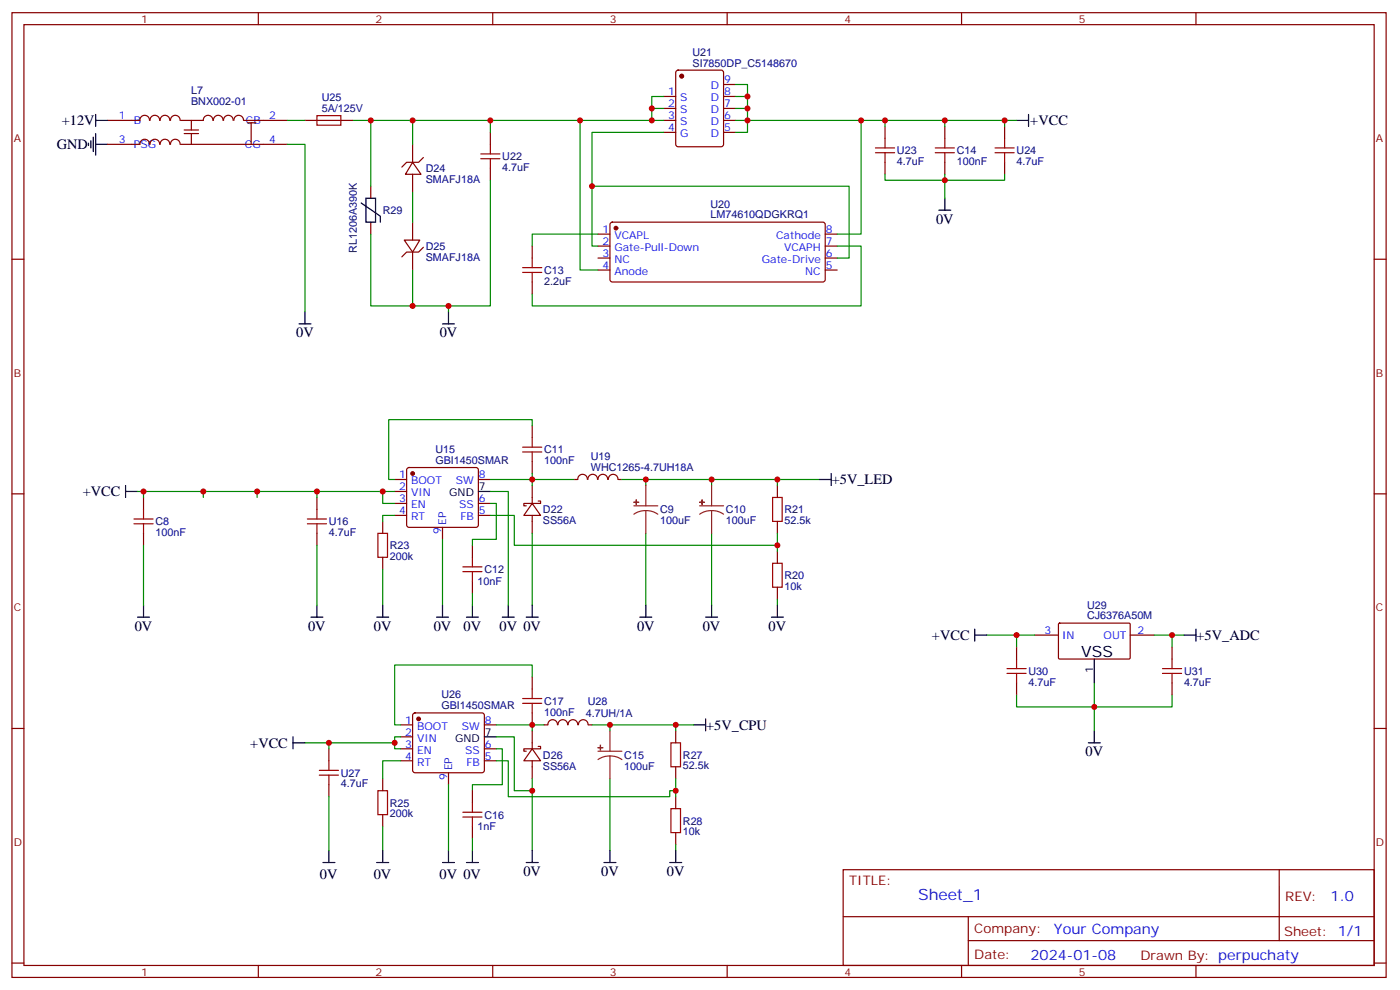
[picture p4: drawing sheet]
<svg xmlns="http://www.w3.org/2000/svg" width="413mm" height="292mm" viewBox="0 0 413 292" stroke-linecap="round" stroke-linejoin="round" font-family="sans-serif">
<g fill="none" stroke="#870000" stroke-width=".35">
<path d="M3.5 3.7h405.4v284.4h-405.4zM7.1 7.3h398.2v277.3h-398.2zM76.2 3.7v3.6M145.3 3.7v3.6M214.5 3.7v3.6M283.6 3.7v3.6M352.8 3.7v3.6M31.7 35.5h9.6a1.41 1.41 0 0 1 1.4-1.5 1.41 1.41 0 0 1 1.4 1.5M44.3 35.5a1.41 1.41 0 0 1 1.4-1.5 1.41 1.41 0 0 1 1.4 1.5M47.3 35.5a1.41 1.41 0 0 1 1.4-1.5 1.41 1.41 0 0 1 1.4 1.5M50.3 35.5a1.41 1.41 0 0 1 1.4-1.5 1.41 1.41 0 0 1 1.4 1.5M53.3 35.5h6.7a1.41 1.41 0 0 1 1.4-1.5 1.41 1.41 0 0 1 1.4 1.5"/>
<path d="M54.3 39.4h4.3M54.3 38.3h4.3M56.4 35.5v2.8M56.4 39.4v3.1M63 35.5a1.41 1.41 0 0 1 1.4-1.5 1.41 1.41 0 0 1 1.4 1.5M66 35.5a1.41 1.41 0 0 1 1.4-1.5 1.41 1.41 0 0 1 1.4 1.5M69 35.5a1.41 1.41 0 0 1 1.4-1.5 1.41 1.41 0 0 1 1.4 1.5M72 35.5h12.7M73 36.2h2.5M74.1 36.2v6.3M90 35.5h14.1M144.6 39v3.5"/>
<path d="M195.8 28.4h3.5M195.8 32h3.5M195.8 35.5h3.5M195.8 39h3.5M199.6 20.9l.4-.2h12.7l.7 .4v21.4l-.4 .7-13 .1-.6-.5-.1-21.4zM213.4 24.9h3.6M213.4 28.4h3.6M213.4 32h3.6M213.4 35.5h3.6M213.4 39h3.6M261.1 37.3v3.5M278.7 37.3v3.5"/>
<path d="M296.3 37.3v3.5M31.7 42.5h9.6a1.41 1.41 0 0 1 1.4-1.5 1.41 1.41 0 0 1 1.4 1.5M44.3 42.5a1.41 1.41 0 0 1 1.4-1.5 1.41 1.41 0 0 1 1.4 1.5M47.3 42.5a1.41 1.41 0 0 1 1.4-1.5 1.41 1.41 0 0 1 1.4 1.5M50.3 42.5a1.41 1.41 0 0 1 1.4-1.5 1.41 1.41 0 0 1 1.4 1.5M53.3 42.5h31.4M109.4 54.9v3.5M121.7 47.8l2.5 3.6h-4.6zM121.7 42.5v5.3M121.7 51.4v5.3M124.9 46.4l-1.4 1.4h-3.6l-1.4 1.4M144.6 49.6v3.5"/>
<path d="M261.1 47.8v3.6M278.7 47.8v3.6M296.3 47.8v3.6M3.5 76.4h3.6M109.4 65.5v3.5M119.2 70.8h4.6l-2.1 3.5zM121.7 65.5v5.3M121.7 74.3v5.3M124.9 72.9l-1.4 1.4h-3.6l-1.4 1.4M157 72.5v3.6M176.4 69h3.5M176.4 72.5h3.5"/>
<path d="M176.4 76.1h3.5M176.4 79.6h3.5M180.2 65.7l.4-.2h62.4l.4 .7v16.5l-.7 .4-62.4-.1-.4-.6v-16.2zM243.4 69h3.5M243.4 72.5h3.5M243.4 76.1h3.5M243.4 79.6h3.5M405.3 76.4h3.6M157 83.1v3.5M120.2 138l.4-.2h19.8l.5 .2 .2 .5v16.2l-.2 .5-.5 .2h-19.8l-.4-.2-.3-.5v-16.2zM157 125.4v3.6M157 136v3.6"/>
<path d="M3.5 145.6h3.6M42.3 146.6v3.5M42.3 157.2v3.5M93.5 146.6v3.5M93.5 157.2v3.5M112.9 153.7v3.5M116.4 141.3h3.5M116.4 144.9h3.5M116.4 148.4h3.5M116.4 151.9h3.5M130.5 155.4v3.6M141.1 141.3h3.5"/>
<path d="M141.1 148.4h3.5M141.1 151.9h3.5M157 148.4l2.5 3.5h-5zM157 143.1v5.3M157 151.9v5.3M158.7 147.7h.8v.7h-5v.7h.7M173.2 141.3a1.41 1.41 0 0 0-1.4-1.5 1.41 1.41 0 0 0-1.4 1.5h-1.1M173.4 141.3a1.41 1.41 0 0 1 1.4-1.5 1.41 1.41 0 0 1 1.4 1.5M176.4 141.3a1.41 1.41 0 0 1 1.4-1.5 1.41 1.41 0 0 1 1.4 1.5M179.5 141.3a1.41 1.41 0 0 1 1.4-1.5 1.41 1.41 0 0 1 1.4 1.5M182.4 141.3h1M229.3 143.1v3.5"/>
<path d="M229.3 153.7v3.5M405.3 145.6h3.6M112.9 164.3v3.5M139.3 160.7v3.6M139.3 171.3v3.5M229.3 162.5v3.5M229.3 173.1v3.5M157 199.5v3.6M299.9 190.7v3.5M305.2 187.2h7M312.3 183.8l.3-.1h20.6l.2 .3-.1 10.1-.3 .1h-20.6l-.2-.3zM333.4 187.2h7"/>
<path d="M345.7 190.7v3.5M3.5 214.7h3.6M118.2 213.6h3.5M118.2 217.2h3.5M121.9 210.3l.5-.2h19.8l.5 .2 .2 .5v16.2l-.3 .5-.4 .3h-19.8l-.5-.3-.2-.5v-16.2zM142.9 213.6h3.5M157 210.1v3.5M157 215.4v5.3M158.7 220h.8v.7h-5v.7h.7M160.5 213.6h1.1M161.6 213.6a1.41 1.41 0 0 1 1.4-1.5 1.41 1.41 0 0 1 1.4 1.5M164.6 213.6a1.41 1.41 0 0 1 1.4-1.5 1.41 1.41 0 0 1 1.4 1.5"/>
<path d="M167.6 213.6a1.41 1.41 0 0 1 1.4-1.5 1.41 1.41 0 0 1 1.4 1.5M170.6 213.6a1.41 1.41 0 0 1 1.4-1.5 1.41 1.41 0 0 1 1.4 1.5M173.6 213.6h1M199.3 215.4v3.5M299.9 201.3v3.5M345.7 201.3v3.5M405.3 214.7h3.6M97 220.7v3.5M97 231.3v3.5M112.9 229.5v3.5M118.2 220.7h3.5M118.2 224.2h3.5"/>
<path d="M132.3 227.8v3.5M139.3 233v3.6M142.9 220.7h3.5M142.9 224.2h3.5M157 220.7l2.5 3.5h-5zM157 224.2v5.3M199.3 226v3.5M199.3 234.8v3.5M112.9 240.1v3.5M139.3 243.6v3.6M199.3 245.4v3.5M248.7 256.3h156.6v28.3h-156.6z"/>
<path d="M377.3 256.4v20.8M248.7 270.2h156.5M285.6 277.2h119.6M285.6 270.2v14.1M3.5 283.8h3.6M76.2 284.6v3.5M145.3 284.6v3.5M214.5 284.6v3.5M283.6 284.6v3.5M352.8 284.6v3.5M405.3 283.8h3.6"/>
</g>
<g fill="none" stroke="#000" stroke-width=".35">
<path d="M28.2 33.7v3.6M28.2 39.4v6.3M28.2 35.5h3.5M299.9 35.5h3.5M303.4 33.7v3.6M26.1 42.2v.7M26.8 41.5v2.1M27.5 40.4v4.3M28.2 42.5h3.5M106.5 59.8l5.7 3.9v1.8M107.9 58.4h2.9v7.1h-2.9zM278.7 58.4v3.5"/>
<path d="M276.9 61.9h3.6M88.2 95.5h3.5M90 91.9v3.6M130.5 95.5h3.6M132.3 91.9v3.6M245.2 139.6v3.5M37 144.9h3.6M37 143.1v3.5M141.1 144.9h3.5M241.7 141.3h3.5M42.3 178.4v3.5M93.5 178.4v3.5"/>
<path d="M112.9 178.4v3.5M130.5 178.4v3.5M139.3 178.4v3.5M149.9 178.4v3.5M157 178.4v3.5M190.5 178.4v3.5M209.9 178.4v3.5M229.3 178.4v3.5M40.6 181.9h3.5M91.7 181.9h3.5M111.1 181.9h3.6M128.8 181.9h3.5"/>
<path d="M137.6 181.9h3.5M148.2 181.9h3.5M155.2 181.9h3.5M188.7 181.9h3.6M208.1 181.9h3.6M227.5 181.9h3.6M287.5 187.2h3.5M287.5 185.4v3.5M322.8 194.2v7.1M349.2 187.2h3.6M352.8 185.4v3.5M86.4 218.9h3.6"/>
<path d="M86.4 217.2v3.5M142.9 217.2h3.5M204.6 213.6h3.5M208.1 211.9v3.5M321 218.9h3.6M322.8 215.4v3.5M95.2 254.2h3.6M97 250.7v3.5M111.1 254.2h3.6M112.9 250.7v3.5M130.5 254.2h3.6M132.3 250.7v3.5"/>
<path d="M137.6 254.2h3.5M139.3 250.7v3.5M155.2 254.2h3.5M157 250.7v3.5M178.2 254.2h3.5M179.9 250.7v3.5M197.6 254.2h3.5M199.3 250.7v3.5"/>
</g>
<g fill="#870000" stroke="#870000" stroke-width=".35">
<circle cx="121.7" cy="139.6" r=".53"/>
<circle cx="181.7" cy="67.2" r=".53"/>
<circle cx="201.1" cy="22.4" r=".53"/>
<circle cx="123.5" cy="211.9" r=".53"/>
</g>
<g fill="none" stroke="#a10000" stroke-width=".35">
<path d="M93.5 34.1h7v2.8h-7zM141.8 46.8h5.7M141.8 45.4h5.7M144.6 42.5v2.9M144.6 46.8v2.8M258.2 45h5.7M258.2 43.6h5.7M261.1 40.8v2.8M261.1 45v2.8M275.9 45h5.6M275.9 43.6h5.6M278.7 40.8v2.8"/>
<path d="M278.7 45v2.8M293.5 45h5.7M293.5 43.6h5.7M296.3 40.8v2.8M296.3 45v2.8M154.2 78.9h5.6M157 76.1v2.8M154.2 80.3h5.6M157 80.3v2.8M154.2 131.8h5.6M154.2 133.2h5.6M157 129v2.8"/>
<path d="M157 133.2v2.8M39.5 154.4h5.7M39.5 153h5.7M42.3 150.1v2.9M42.3 154.4v2.8M90.7 154.4h5.6M90.7 153h5.6M93.5 150.1v2.9M93.5 154.4v2.8M111.5 157.2h2.8v7.1h-2.8zM227.9 146.6h2.8v7.1h-2.8zM136.5 168.5h5.7"/>
<path d="M136.5 167.1h5.7M139.3 164.3v2.8M139.3 168.5v2.8M227.9 166h2.8v7.1h-2.8zM297 198.5h5.7M297 197.1h5.7M299.9 194.2v2.9M299.9 198.5v2.8M342.9 198.5h5.6M342.9 197.1h5.6M345.7 194.2v2.9M345.7 198.5v2.8"/>
<path d="M154.2 205.9h5.6M154.2 207.3h5.6M157 203.1v2.8M157 207.3v2.8M197.9 218.9h2.8v7.1h-2.8zM94.2 228.5h5.6M94.2 227h5.6M97 224.2v2.8M97 228.5v2.8M111.5 233h2.8v7.1h-2.8zM136.5 239.4h5.7M139.3 236.6v2.8"/>
<path d="M197.9 238.3h2.8v7.1h-2.8zM136.5 240.8h5.7M139.3 240.8v2.8"/>
</g>
<g fill="none" stroke="#008700" stroke-width=".35">
<path d="M84.7 35.5h5.3M104.1 35.5h91.7M109.4 35.5v19.4M121.7 35.5v7M144.6 35.5v3.5M171.1 35.5v44.1h5.3M195.8 32h-3.5v3.5M195.8 28.4h-3.5v3.6M195.8 39h-21.2v33.5h1.8M217 24.9h3.5v14.1h-3.5M217 35.5h37v33.5h-7.1M217 32h3.5"/>
<path d="M217 28.4h3.5M254 35.5h7.1v1.8M261.1 35.5h17.6v1.8M278.7 35.5h17.6v1.8M296.3 35.5h3.6M84.7 42.5h5.3v49.4M121.7 56.7v8.8M144.6 53.1v37.1h-22.9v-10.6M174.6 54.9h75.9v21.2h-3.6M261.1 51.4v1.7h35.2v-1.7M278.7 51.4v7M109.4 69v21.2h12.3"/>
<path d="M176.4 69h-19.4v3.5M246.9 72.5h7.1v17.7h-97v-3.6M132.3 90.2v1.7M157 125.4v-1.7h-42.3v17.6h1.7M157 139.6v1.7h12.3M40.6 144.9h72.3M42.3 144.9v1.7M60 144.9v1.7M75.8 144.9v1.7M93.5 144.9v1.7M116.4 151.9h-3.5v1.8M116.4 144.9h-3.5v3.5h3.5"/>
<path d="M130.5 159v19.4M144.6 141.3h12.4v1.8M144.6 151.9h7.1v8.8h77.6M144.6 148.4h1.8v10.6h-7.1v1.7M144.6 144.9h5.3v33.5M157 157.2v21.2M183.4 141.3h7.1v1.8M190.5 141.3h19.4v1.8M190.5 157.2v21.2M209.9 141.3h19.4v1.8M209.9 157.2v21.2M229.3 157.2v5.3"/>
<path d="M229.3 141.3h12.4M42.3 160.7v17.7M93.5 160.7v17.7M112.9 167.8v10.6M139.3 174.8v3.6M229.3 176.6v1.8M157 199.5v-3.5h-40.6v17.6h1.8M291 187.2h8.9M305.2 187.2h-5.3v3.5M340.4 187.2h5.3v3.5M345.7 187.2h3.5M90 218.9h7"/>
<path d="M116.4 218.9v1.8h1.8M118.2 217.2h-1.8v1.7h-19.4v1.8M146.4 217.2h5.3v15.8h5.3M146.4 213.6h14.1M157 213.6v1.8M174.6 213.6h5.3v1.8M179.9 213.6h19.4v1.8M199.3 213.6h5.3M299.9 204.8v3.6h45.8v-3.6M322.8 201.3v14.1M97 234.8v15.9M118.2 224.2h-5.3v5.3"/>
<path d="M132.3 231.3v19.4M146.4 220.7h1.8v10.6h-8.9v1.7M146.4 224.2h3.5v10.6h47.7v-1.8h1.7M157 229.5v21.2M179.9 229.5v21.2M199.3 229.5v5.3M112.9 243.6v7.1M139.3 247.2v3.5M199.3 248.9v1.8"/>
</g>
<g fill="none" stroke="#8c2424" stroke-width=".35">
<path d="M187 149.1h7M190.5 150.5l1.9 .2 1.6 .9M190.5 150.5l-1.9 .2-1.6 .9M190.5 143.1v6M190.5 150.5v6.7M206.4 149.1h7M209.9 150.5l1.9 .2 1.6 .9M209.9 150.5l-1.8 .2-1.7 .9M209.9 143.1v6M209.9 150.5v6.7M179.9 215.4v6M176.4 221.4h7"/>
<path d="M179.9 222.8l1.9 .2 1.6 .9M179.9 222.8l-1.8 .3-1.7 .8M179.9 222.8v6.7"/>
</g>
<g fill="#8c2424" stroke="#8c2424" stroke-width=".35">
<path d="M187 148l1.4 .1z"/>
<path d="M187.7 147.3v1.4z"/>
<path d="M206.4 148l1.4 .1z"/>
<path d="M207.1 147.3v1.4z"/>
<path d="M176.4 220.3l1.4 .1z"/>
<path d="M177.1 219.6v1.5z"/>
</g>
<g fill="#c00">
<circle cx="157" cy="141.3" r=".88"/>
<circle cx="190.5" cy="141.3" r=".88"/>
<circle cx="229.3" cy="160.7" r=".88"/>
<circle cx="209.9" cy="141.3" r=".88"/>
<circle cx="229.3" cy="141.3" r=".88"/>
<circle cx="112.9" cy="144.9" r=".88"/>
<circle cx="93.5" cy="144.9" r=".88"/>
<circle cx="75.8" cy="144.9" r=".88"/>
<circle cx="60" cy="144.9" r=".88"/>
<circle cx="42.3" cy="144.9" r=".88"/>
<circle cx="192.3" cy="35.5" r=".88"/>
<circle cx="192.3" cy="32" r=".88"/>
<circle cx="220.5" cy="35.5" r=".88"/>
<circle cx="220.5" cy="32" r=".88"/>
<circle cx="220.5" cy="28.4" r=".88"/>
<circle cx="171.1" cy="35.5" r=".88"/>
<circle cx="174.6" cy="54.9" r=".88"/>
<circle cx="254" cy="35.5" r=".88"/>
<circle cx="261.1" cy="35.5" r=".88"/>
<circle cx="278.7" cy="35.5" r=".88"/>
<circle cx="278.7" cy="53.1" r=".88"/>
<circle cx="144.6" cy="35.5" r=".88"/>
<circle cx="121.7" cy="35.5" r=".88"/>
<circle cx="132.3" cy="90.2" r=".88"/>
<circle cx="296.3" cy="35.5" r=".88"/>
<circle cx="157" cy="213.6" r=".88"/>
<circle cx="179.9" cy="213.6" r=".88"/>
<circle cx="116.4" cy="218.9" r=".88"/>
<circle cx="97" cy="218.9" r=".88"/>
<circle cx="121.7" cy="90.2" r=".88"/>
<circle cx="109.4" cy="35.5" r=".88"/>
<circle cx="199.3" cy="213.6" r=".88"/>
<circle cx="157" cy="233" r=".88"/>
<circle cx="199.3" cy="233" r=".88"/>
<circle cx="322.8" cy="208.4" r=".88"/>
<circle cx="299.9" cy="187.2" r=".88"/>
<circle cx="345.7" cy="187.2" r=".88"/>
</g>
<text font-size="4.6" x="318.9" y="193.5">VSS</text>
<text font-size="4.6" fill="#00f" x="270.8" y="265.4">Sheet_1</text>
<g font-size="4.2">
<text x="18.2" y="36.9">+12V</text>
<text x="303.9" y="36.9">+VCC</text>
<text x="16.8" y="44">GND</text>
<text x="276.1" y="65.9">0V</text>
<text x="87.4" y="99.4">0V</text>
<text x="129.7" y="99.4">0V</text>
<text x="245.4" y="142.8">+5V_LED</text>
<text x="24.4" y="146.3">+VCC</text>
<text x="39.7" y="185.9">0V</text>
<text x="90.9" y="185.9">0V</text>
<text x="110.3" y="185.9">0V</text>
<text x="127.9" y="185.9">0V</text>
<text x="136.8" y="185.9">0V</text>
<text x="147.3" y="185.9">0V 0V</text>
<text x="187.9" y="185.9">0V</text>
<text x="207.3" y="185.9">0V</text>
<text x="226.7" y="185.9">0V</text>
<text x="274.9" y="188.6">+VCC</text>
<text x="353" y="188.6">+5V_ADC</text>
<text x="208.3" y="215">+5V_CPU</text>
<text x="73.8" y="220.4">+VCC</text>
<text x="320.2" y="222.9">0V</text>
<text x="94.4" y="259.2">0V</text>
<text x="110.2" y="259.2">0V</text>
<text x="129.6" y="259.2">0V 0V</text>
<text x="154.4" y="258.2">0V</text>
<text x="177.3" y="258.2">0V</text>
<text x="196.7" y="258.2">0V</text>
</g>
<g font-size="4.2" fill="#00f">
<text x="392.5" y="265.6">1.0</text>
<text x="310.9" y="275.2">Your Company</text>
<text x="304" y="283">2024-01-08</text>
</g>
<g font-size="3.9" fill="#800">
<text x="250.5" y="260.9">TITLE:</text>
<text x="379.1" y="265.6">REV:</text>
<text x="287.4" y="275.1">Company:</text>
<text x="378.7" y="275.7">Sheet: 1/1</text>
<text x="287.4" y="282.8">Date:</text>
<text x="336.4" y="282.9">Drawn By: perpuchaty</text>
</g>
<g font-size="3.2" fill="#800">
<text x="41.6" y="6.7">1</text>
<text x="110.8" y="6.7">2</text>
<text x="179.9" y="6.7">3</text>
<text x="249.1" y="6.7">4</text>
<text x="318.2" y="6.7">5</text>
<text x="4.1" y="41.8">A</text>
<text x="405.9" y="41.8">A</text>
<text x="4.1" y="111">B</text>
<text x="405.9" y="111">B</text>
<text x="4.1" y="180.1">C</text>
<text x="405.9" y="180.1">C</text>
<text x="4.1" y="249.3">D</text>
<text x="405.9" y="249.3">D</text>
<text x="41.6" y="287.5">1</text>
<text x="110.8" y="287.5">2</text>
<text x="179.9" y="287.5">3</text>
<text x="249.1" y="287.5">4</text>
<text x="318.2" y="287.5">5</text>
</g>
<g font-size="3.2" fill="#000080">
<text x="204.3" y="16.5">U21</text>
<text x="204.3" y="19.6">SI7850DP_C5148670</text>
<text x="56.4" y="27.7">L7</text>
<text x="94.9" y="29.8">U25</text>
<text x="56.4" y="30.9">BNX002-01</text>
<text x="94.9" y="33">5A/125V</text>
<text x="148.2" y="47.2">U22</text>
<text x="264.6" y="45.5">U23</text>
<text x="282.2" y="45.4">C14</text>
<text x="299.9" y="45.5">U24</text>
<text x="125.6" y="53.9">SMAFJ18A</text>
<text x="125.6" y="50.7">D24</text>
<text x="148.2" y="50.4">4.7uF</text>
<text x="264.6" y="48.6">4.7uF</text>
<text x="282.2" y="48.7">100nF</text>
<text x="299.9" y="48.6">4.7uF</text>
<text x="112.9" y="63.1">R29</text>
<text x="209.6" y="64.3">LM74610QDGKRQ1</text>
<text x="209.6" y="61.2">U20</text>
<text x="105.2" y="74.5" transform="rotate(-90 105.2 74.5)">RL1206A390K</text>
<text x="125.6" y="76.9">SMAFJ18A</text>
<text x="125.6" y="73.7">D25</text>
<text x="160.5" y="83.9">2.2uF</text>
<text x="160.5" y="80.8">C13</text>
<text x="128.4" y="136.6">GBI1450SMAR</text>
<text x="128.4" y="133.4">U15</text>
<text x="160.5" y="136.9">100nF</text>
<text x="160.5" y="133.6">C11</text>
<text x="174.3" y="135.5">U19</text>
<text x="174.3" y="138.7">WHC1265-4.7UH18A</text>
<text x="45.9" y="154.8">C8</text>
<text x="97" y="154.8">U16</text>
<text x="160.2" y="154.5">SS56A</text>
<text x="160.2" y="151.3">D22</text>
<text x="194.7" y="154.5">100uF</text>
<text x="194.7" y="151.3">C9</text>
<text x="214.1" y="154.5">100uF</text>
<text x="214.1" y="151.3">C10</text>
<text x="231.4" y="154.5">52.5k</text>
<text x="231.4" y="151.3">R21</text>
<text x="45.9" y="158">100nF</text>
<text x="97" y="158">4.7uF</text>
<text x="115" y="161.9">R23</text>
<text x="115" y="165">200k</text>
<text x="140.9" y="172.4">10nF</text>
<text x="142.9" y="168.9">C12</text>
<text x="231.4" y="173.9">10k</text>
<text x="231.4" y="170.7">R20</text>
<text x="320.7" y="179.5">U29</text>
<text x="320.7" y="182.5">CJ6376A50M</text>
<text x="303.4" y="202.1">4.7uF</text>
<text x="303.4" y="198.9">U30</text>
<text x="349.2" y="202.1">4.7uF</text>
<text x="349.2" y="198.9">U31</text>
<text x="130.2" y="209">GBI1450SMAR</text>
<text x="130.2" y="205.7">U26</text>
<text x="160.5" y="207.7">C17</text>
<text x="173.4" y="207.7">U28</text>
<text x="160.5" y="210.9">100nF</text>
<text x="172.8" y="211.3">4.7UH/1A</text>
<text x="160.2" y="226.8">SS56A</text>
<text x="160.2" y="223.6">D26</text>
<text x="184.1" y="226.8">100uF</text>
<text x="184.1" y="223.6">C15</text>
<text x="201.4" y="226.8">52.5k</text>
<text x="201.4" y="223.6">R27</text>
<text x="100.5" y="232.1">4.7uF</text>
<text x="100.5" y="228.9">U27</text>
<text x="115" y="237.7">R25</text>
<text x="115" y="240.9">200k</text>
<text x="140.9" y="244.7">1nF</text>
<text x="142.9" y="241.2">C16</text>
<text x="201.4" y="243">R28</text>
<text x="201.4" y="246.2">10k</text>
</g>
<g font-size="3.2" fill="#00f">
<text x="197.1" y="28.1">1</text>
<text x="200.6" y="29.8">S</text>
<text x="209.7" y="26.3">D</text>
<text x="209.7" y="29.8">D</text>
<text x="213.6" y="24.6">9</text>
<text x="213.6" y="28.1">8</text>
<text x="35" y="35.1">1</text>
<text x="79.4" y="35.1">2</text>
<text x="197.1" y="35.1">3</text>
<text x="197.1" y="31.6">2</text>
<text x="200.6" y="33.4">S</text>
<text x="209.7" y="33.4">D</text>
<text x="213.6" y="31.6">7</text>
<text x="213.6" y="35.1">6</text>
<text x="39.5" y="36.5">B</text>
<text x="72.5" y="36.5">CB</text>
<text x="197.1" y="38.7">4</text>
<text x="200.6" y="40.4">G</text>
<text x="200.6" y="36.9">S</text>
<text x="209.7" y="36.9">D</text>
<text x="209.7" y="40.4">D</text>
<text x="213.6" y="38.7">5</text>
<text x="35" y="42.2">3</text>
<text x="39.5" y="43.6">PSG</text>
<text x="72.2" y="43.6">CG</text>
<text x="79.4" y="42.2">4</text>
<text x="177.7" y="68.7">1</text>
<text x="181.2" y="70.4">VCAPL</text>
<text x="228.9" y="70.4">Cathode</text>
<text x="243.6" y="68.7">8</text>
<text x="177.7" y="72.2">2</text>
<text x="177.7" y="75.7">3</text>
<text x="181.2" y="73.9">Gate-Pull-Down</text>
<text x="181.2" y="77.5">NC</text>
<text x="224.7" y="77.5">Gate-Drive</text>
<text x="231.3" y="73.9">VCAPH</text>
<text x="243.6" y="75.7">6</text>
<text x="243.6" y="72.2">7</text>
<text x="177.7" y="79.2">4</text>
<text x="181.2" y="81">Anode</text>
<text x="237.5" y="81">NC</text>
<text x="243.6" y="79.2">5</text>
<text x="117.8" y="141">1</text>
<text x="121.2" y="142.7">BOOT</text>
<text x="134.5" y="142.7">SW</text>
<text x="141.3" y="141">8</text>
<text x="117.8" y="144.5">2</text>
<text x="117.8" y="148">3</text>
<text x="121.2" y="146.3">VIN</text>
<text x="121.2" y="149.8">EN</text>
<text x="135.5" y="149.8">SS</text>
<text x="141.3" y="148">6</text>
<text x="117.8" y="151.6">4</text>
<text x="121.2" y="153.3">RT</text>
<text x="131.6" y="154.7" transform="rotate(-90 131.6 154.7)">EP</text>
<text x="135.8" y="153.3">FB</text>
<text x="141.3" y="151.6">5</text>
<text x="130.2" y="157.4" transform="rotate(-90 130.2 157.4)">9</text>
<text x="308.1" y="186.8">3</text>
<text x="313.3" y="188.2">IN</text>
<text x="325.5" y="188.2">OUT</text>
<text x="335.5" y="186.8">2</text>
<text x="119.5" y="213.3">1</text>
<text x="123" y="215.1">BOOT</text>
<text x="136.3" y="215.1">SW</text>
<text x="143.1" y="213.3">8</text>
<text x="119.5" y="216.8">2</text>
<text x="119.5" y="220.3">3</text>
<text x="123" y="218.6">VIN</text>
<text x="143.1" y="220.3">6</text>
<text x="119.5" y="223.9">4</text>
<text x="123" y="222.1">EN</text>
<text x="123" y="225.6">RT</text>
<text x="133.3" y="227" transform="rotate(-90 133.3 227)">EP</text>
<text x="137.2" y="222.1">SS</text>
<text x="137.6" y="225.6">FB</text>
<text x="143.1" y="223.9">5</text>
<text x="131.9" y="229.8" transform="rotate(-90 131.9 229.8)">9</text>
</g>
<g font-size="3.2">
<text x="132.5" y="146.3">GND</text>
<text x="141.3" y="144.5">7</text>
<text x="322.4" y="198.4" transform="rotate(-90 322.4 198.4)">1</text>
<text x="134.3" y="218.6">GND</text>
<text x="143.1" y="216.8">7</text>
</g>
</svg>
